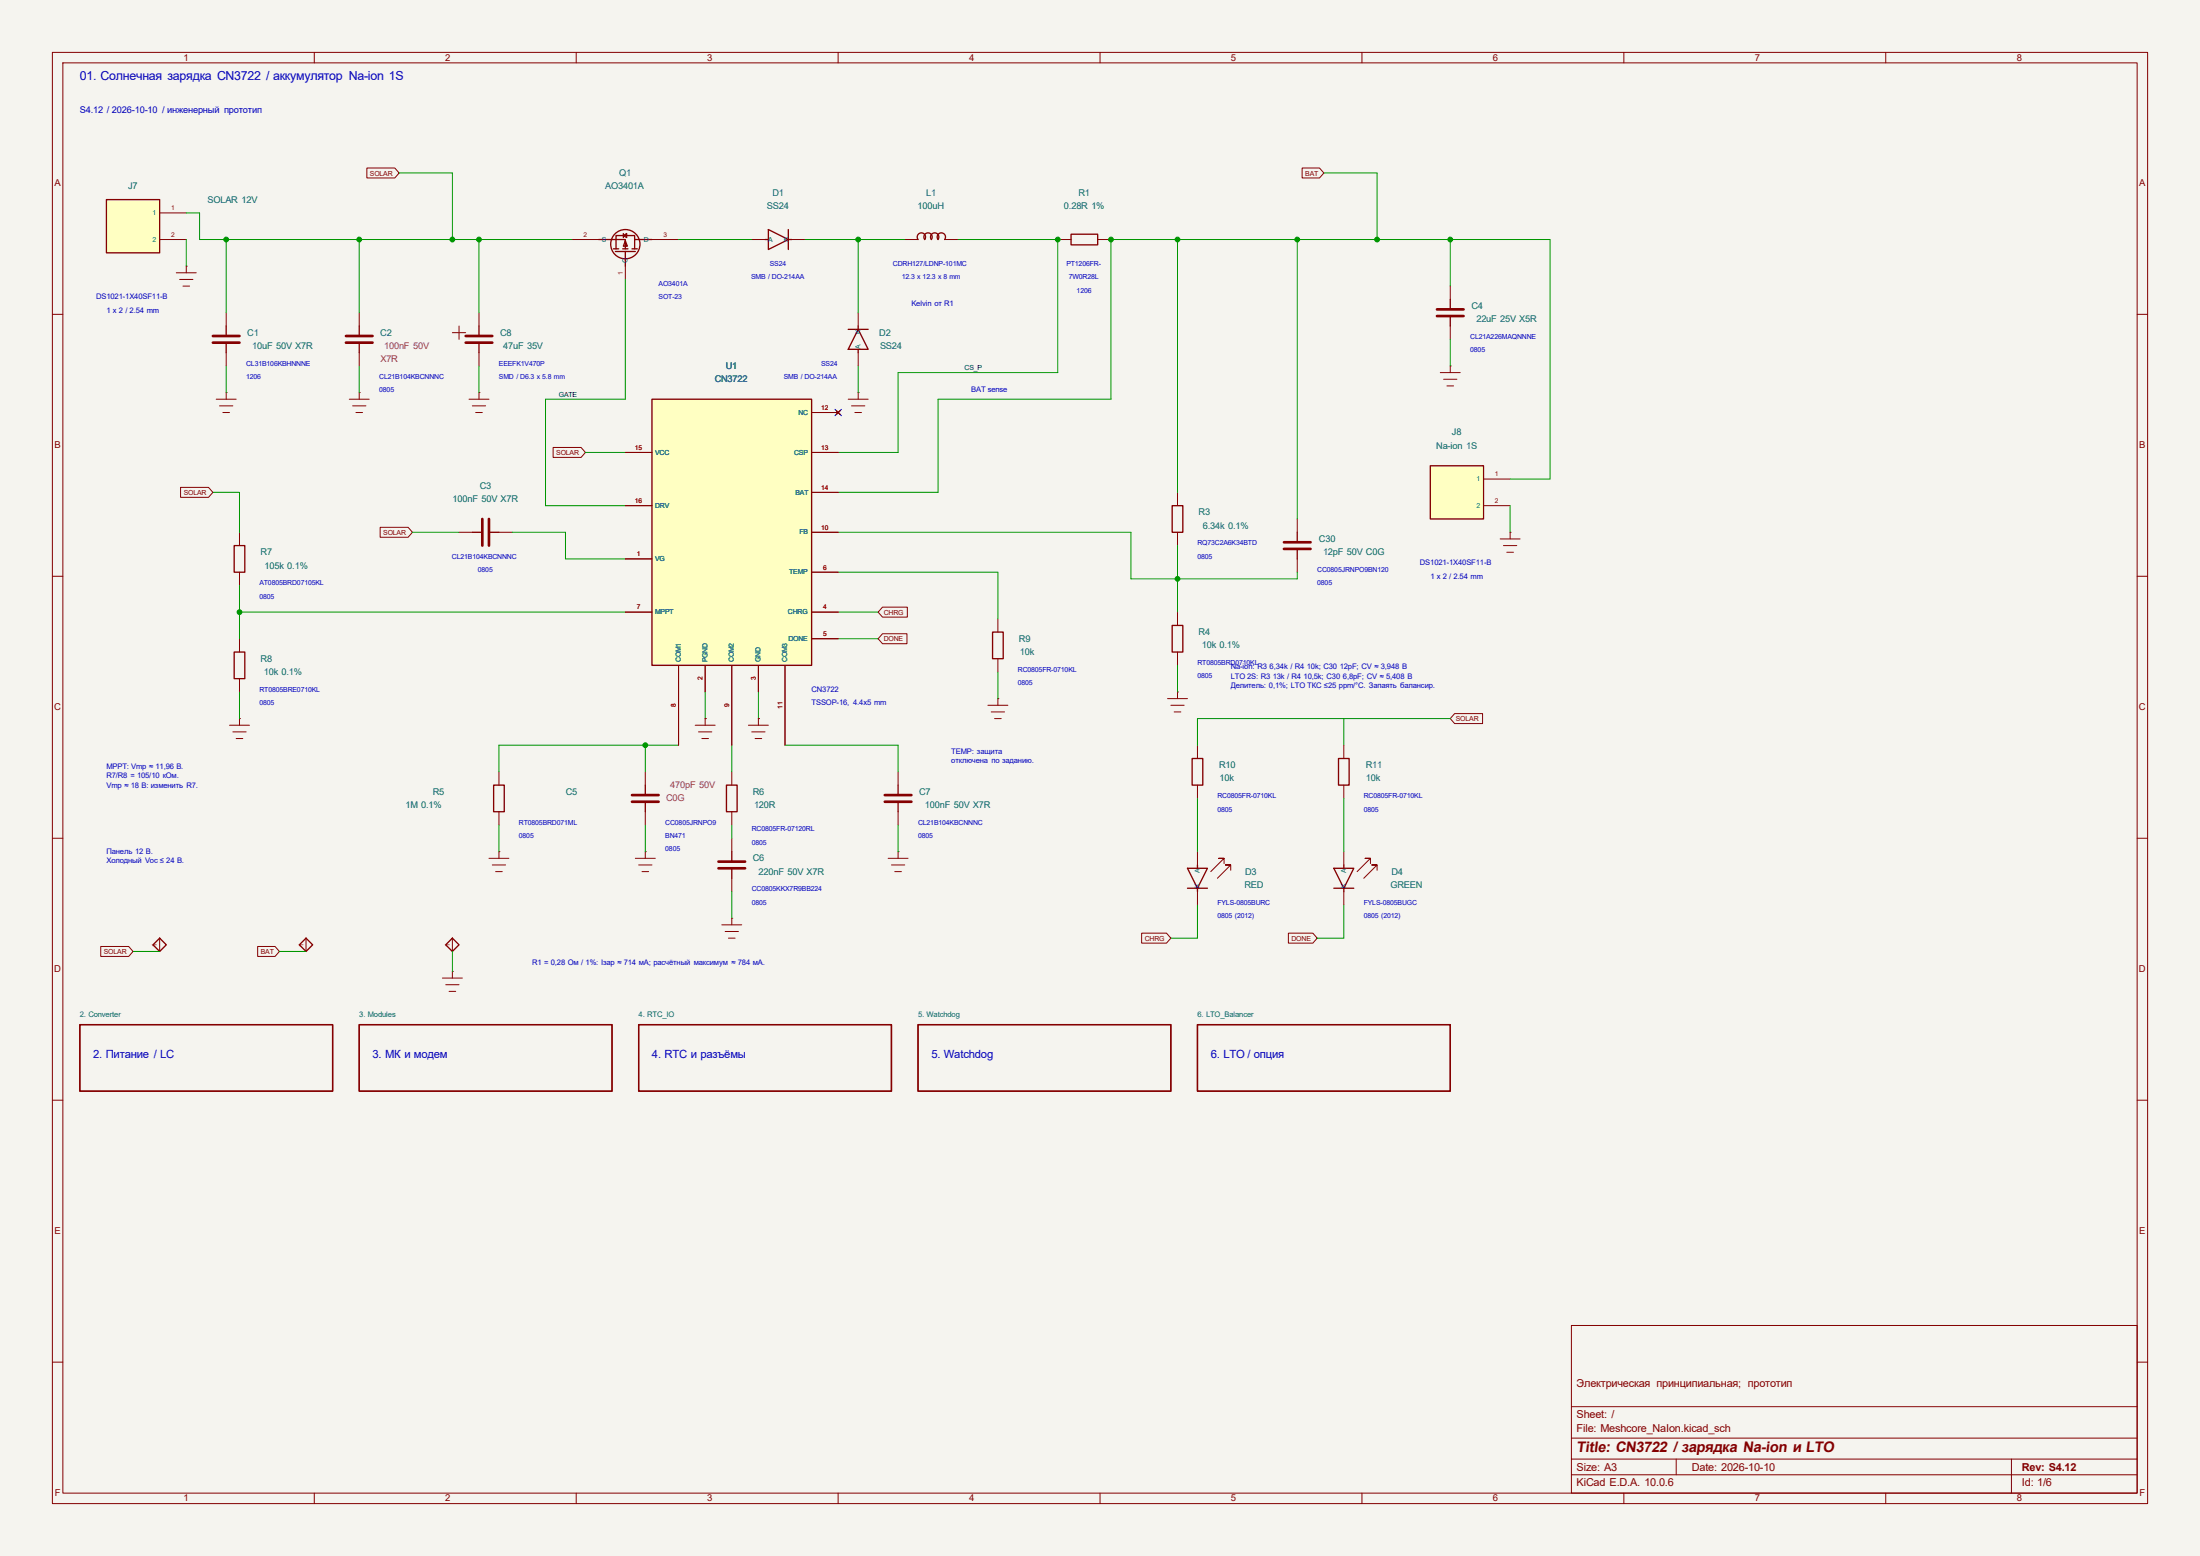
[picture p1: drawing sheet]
<svg xmlns="http://www.w3.org/2000/svg" width="420mm" height="297mm" viewBox="0 0 420 297" stroke-linecap="round" stroke-linejoin="round" font-family="sans-serif">
<path d="M0 0h420v297h-420z" fill="#f5f4ef" stroke="#f5f4ef" stroke-width=".19"/>
<g fill="none" stroke="#840000" stroke-width=".19">
<path d="M10 10h400v277h-400zM12 12h396v273h-396zM60 10v2M110 10v2M160 10v2M210 10v2M260 10v2M310 10v2M360 10v2M68.6 59.7v2.5M10 60h2M68.6 67.3v2.6"/>
<path d="M408 60h2M247.6 99.1v2.5M10 110h2M224.8 116.8v2.6M247.6 106.7v2.5M408 110h2M222.9 133.4h3.8M223.5 134.6h2.6M224.2 135.9h1.2M224.8 132.1h.1M224.8 124.5v2.5M224.8 132.1v1.3"/>
<path d="M10 160h2M408 160h2M10 210h2M408 210h2M300 253h108v32h-108zM10 260h2M300 278.5h108M300 274.5h108M300 268.5h108M320 278.5v3M384 278.5v6.5M408 260h2"/>
<path d="M60 285v2M110 285v2M160 285v2M210 285v2M260 285v2M300 281.5h108M310 285v2M360 285v2"/>
</g>
<path d="M68.6 62.2v1.9M68.6 65.4v1.9M223.8 119.4h2v5.1h-2zM247.6 101.6v1.9M247.6 104.8v1.9M15.2 195.6h48.3v12.7h-48.3zM68.6 195.6h48.2v12.7h-48.2zM121.9 195.6h48.3v12.7h-48.3zM175.3 195.6h48.2v12.7h-48.2zM228.6 195.6h48.3v12.7h-48.3z" fill="none" stroke="#840000" stroke-width=".25"/>
<path d="M66 64.1h5.1M66 65.4h5.1M245.1 103.5h5.1M245.1 104.8h5.1" fill="none" stroke="#840000" stroke-width=".51"/>
<path d="M124.5 76.2h30.4v50.8h-30.4z" fill="#ffffc2"/>
<path d="M43.2 62.2v1.9M43.2 65.4v1.9M124.5 76.2h30.4v50.8h-30.4z" fill="none" stroke="#840000" stroke-width=".25"/>
<g fill="none" stroke="#840000" stroke-width=".19">
<path d="M33.7 52.1h3.8M34.3 53.3h2.5M34.9 54.6h1.3M35.6 50.8h.1M35.6 50.8v1.3M43.2 59.7v2.5M41.3 76.2h3.8M41.9 77.5h2.5M42.5 78.7h1.3M43.2 74.9h.1M43.2 67.3v2.6M43.2 74.9v1.3"/>
<path d="M154.9 78.7h5.1M159.6 78.4l.8 .7M160.4 78.4l-.8 .7M119.4 86.4h5.1M119.4 96.5h5.1M154.9 86.4h5.1M154.9 94h5.1M119.4 106.7h5.1M119.4 116.8h5.1M154.9 116.8h5.1M154.9 109.2h5.1M154.9 101.6h5.1"/>
<path d="M286.4 102.9h3.8M287 104.1h2.6M287.7 105.4h1.2M288.3 101.6h.1M288.3 101.6v1.3M129.5 127v15.2M134.6 127v5.1M139.7 127v15.2M144.8 127v5.1M149.9 127v15.2M154.9 121.9h5.1"/>
</g>
<path d="M40.6 64.1h5.1M40.6 65.4h5.1" fill="none" stroke="#840000" stroke-width=".51"/>
<path d="M273 88.9h10.2v10.2h-10.2z" fill="#ffffc2"/>
<g fill="none" stroke="#840000" stroke-width=".25">
<path d="M146 45.7h.7M146.7 43.8l3.8 1.9-3.8 1.9zM150.5 45.7h.6M150.5 43.8v3.8M175.3 45.7a.79 .79 0 0 1 .1-1 .79 .79 0 0 1 1 0 .79 .79 0 0 1 .1 1 .79 .79 0 0 1 .1-1 .79 .79 0 0 1 1.1 0 .79 .79 0 0 1 .1 1 .79 .79 0 0 1 .1-1 .79 .79 0 0 1 1.1 0 .79 .79 0 0 1 .1 1 .79 .79 0 0 1 .1-1 .79 .79 0 0 1 1 0 .79 .79 0 0 1 .1 1M204.5 44.7h5v2h-5zM91.4 62.2v1.9M91.4 65.4v1.9M161.9 62.9h3.8M163.8 62.9l1.9 3.8h-3.8zM163.8 62.2v.7M163.8 66.7v.6"/>
<path d="M273 88.9h10.2v10.2h-10.2zM90.2 101.6h1.9M93.3 101.6h1.9M123.2 149.9v1.9M123.2 153v1.9M255.5 144.8h2.1v5.1h-2.1zM226.7 165.7h3.8l-1.9 3.8zM226.7 169.5h3.8M228.6 165.1v.6M228.6 169.5v.7M254.6 165.7h3.8l-1.9 3.8zM254.6 169.5h3.8"/>
<path d="M256.5 165.1v.6M256.5 169.5v.7"/>
</g>
<g fill="none" stroke="#840000" stroke-width=".19">
<path d="M91.4 59.7v2.5M143.5 45.7h2.5M151.1 45.7h2.6M163.8 59.7v2.5M172.7 45.7h2.6M180.3 45.7h2.6M201.9 45.7h2.6M209.5 45.7h2.6M86.4 63.5h2.5M87.6 62.2v2.6M91.4 67.3v2.6M161.9 76.2h3.8"/>
<path d="M162.6 77.5h2.5M163.2 78.7h1.3M163.8 74.9h.1M163.8 67.3v2.6M163.8 74.9v1.3M275 71.1h3.8M275.6 72.4h2.5M276.2 73.7h1.3M276.9 69.9h.1M276.9 69.9v1.2M283.2 91.4h5.1M283.2 96.5h5.1"/>
<path d="M87.6 101.6h2.6M95.2 101.6h2.6M188.6 134.6h3.8M189.2 135.9h2.6M189.9 137.2h1.2M190.5 133.4h.1M190.5 133.4v1.2M123.2 147.3v2.6M123.2 154.9v2.6M256.5 142.2v2.6M256.5 149.9v2.5M228.6 162.6v2.5"/>
<path d="M228.6 170.2v2.5M233.7 164.8v-1h-1h1l-2.6 2.6M234.9 166.1v-1h-1h1l-2.5 2.5M256.5 162.6v2.5M256.5 170.2v2.5M261.6 164.8v-1h-1h1l-2.5 2.6M262.9 166.1v-1h-1h1l-2.6 2.5"/>
</g>
<path d="M88.9 64.1h5.1M88.9 65.4h5.1M92.1 99.1v5M93.3 99.1v5M120.6 151.8h5.1M120.6 153h5.1" fill="none" stroke="#840000" stroke-width=".51"/>
<path d="M20.3 38.1h10.2v10.2h-10.2z" fill="#ffffc2"/>
<g fill="none" stroke="#840000" stroke-width=".25">
<path d="M20.3 38.1h10.2v10.2h-10.2zM114.3 45.7h5.1v1.8M117.1 47.5h1M117.5 48h3.8M117.6 47.5v-2.5h3.6v2.5M118.9 47.5h1M119 45l.6-.4v.7zM119 44.6v.7M119.4 46l.4 1h-.8zM119.4 48v2.8M120.6 47.5h1.1M121.2 45.7h3.3"/>
<path d="M276.9 57.2v1.9M276.9 60.3v1.9M223.8 96.5h2v5.1h-2zM44.7 104.1h2v5.1h-2zM44.7 124.5h2v5h-2zM189.5 120.7h2v5h-2zM94.2 149.9h2.1v5h-2.1zM138.7 149.9h2v5h-2zM171.4 149.9v1.9M171.4 153v1.9M227.6 144.8h2v5.1h-2zM139.7 162.6v1.9"/>
<path d="M139.7 165.7v1.9M29.2 180.3l1.3-1.2 1.2 1.2-1.2 1.3zM57.1 180.3l1.3-1.2 1.3 1.2-1.3 1.3zM85.1 180.3l1.3-1.2 1.2 1.2-1.2 1.3z"/>
<circle cx="119.4" cy="46.6" r="2.79"/>
</g>
<g fill="none" stroke="#840000" stroke-width=".19">
<path d="M70 32.1h5.4l.8 .9-.8 1h-5.4zM248.6 32.1h3.3l.8 .9-.8 1h-3.3zM30.5 40.6h5.1M30.5 45.7h5.1M109.2 45.7h5.1M119.4 50.8v2.5M124.5 45.7h5M276.9 54.6v2.6M66.7 76.2h3.8M67.3 77.5h2.5M67.9 78.7h1.3M68.6 74.9h.1"/>
<path d="M68.6 74.9v1.3M89.5 76.2h3.8M90.2 77.5h2.5M90.8 78.7h1.3M91.4 74.9h.1M91.4 74.9v1.3M154.9 78.7h5.1M159.6 78.4l.8 .7M160.4 78.4l-.8 .7M276.9 62.2v2.6M34.5 93h5.3l.8 1-.8 .9h-5.3zM105.6 85.4h5.3l.9 1-.9 .9h-5.3z"/>
<path d="M119.4 86.4h5.1M119.4 96.5h5.1M154.9 86.4h5.1M154.9 94h5.1M224.8 94v2.5M45.7 101.6v2.5M45.7 109.2v2.6M72.6 100.6h5.3l.8 1-.8 1h-5.3zM119.4 106.7h5.1M119.4 116.8h5.1M154.9 116.8h5.1M154.9 109.2h5.1"/>
<path d="M154.9 101.6h5.1M168.5 115.9h4.7v1.9h-4.7l-.9-1zM190.5 118.1v2.6M224.8 101.6v2.5M43.8 138.4h3.8M44.4 139.7h2.6M45.7 137.2h.1M45.7 121.9v2.6M45.7 129.5v2.6M45.7 137.2v1.2M129.5 127v15.2M132.7 138.4h3.8"/>
<path d="M133.3 139.7h2.6M134.6 137.2h.1M134.6 127v5.1M134.6 137.2v1.2M139.7 127v15.2M142.9 138.4h3.8M143.5 139.7h2.5M144.8 137.2h.1M144.8 127v5.1M144.8 137.2v1.2M149.9 127v15.2M154.9 121.9h5.1"/>
<path d="M168.5 121h4.6v1.9h-4.6l-.9-1zM190.5 125.7v2.6M277.7 136.2h5.3v1.9h-5.3l-.8-.9zM45.1 141h1.3M95.2 147.3v2.6M95.2 154.9v2.6M134 141h1.3M139.7 147.3v2.6M139.7 154.9v2.6M144.1 141h1.3M171.4 147.3v2.6M171.4 154.9v2.6"/>
<path d="M228.6 142.2v2.6M228.6 149.9v2.5M30.5 179.1v2.5M58.4 179.1v2.5M86.4 179.1v2.5M93.3 163.8h3.9M94 165.1h2.5M94.6 166.4h1.3M95.2 162.6h.1M95.2 162.6v1.2M121.3 163.8h3.8M121.9 165.1h2.6"/>
<path d="M122.6 166.4h1.2M123.2 162.6h.1M123.2 162.6v1.2M137.8 176.5h3.8M138.4 177.8h2.6M139.1 179.1h1.2M139.7 175.3h.1M139.7 160v2.6M139.7 167.6v2.6M139.7 175.3v1.2M169.5 163.8h3.9M170.2 165.1h2.5"/>
<path d="M170.8 166.4h1.3M171.4 162.6h.1M171.4 162.6v1.2M217.9 178.1h4.8l.8 1-.8 .9h-4.8zM246 178.1h4.6l.9 1-.9 .9h-4.6zM19.2 180.7h5.4l.8 .9-.8 1h-5.4zM49.2 180.7h3.3l.8 .9-.8 1h-3.3zM84.5 186.7h3.8M85.1 188h2.5M85.7 189.2h1.3M86.4 185.4h.1M86.4 185.4v1.3"/>
</g>
<path d="M274.3 59.1h5.1M274.3 60.3h5.1M168.9 151.8h5.1M168.9 153h5.1M137.2 164.5h5M137.2 165.7h5" fill="none" stroke="#840000" stroke-width=".51"/>
<g fill="none" stroke="#009600" stroke-width=".19">
<path d="M76.2 33h10.2v12.7M252.7 33h10.2v12.7M35.6 45.7v5.1M35.6 40.6h2.5v5.1h71.1M43.2 45.7v14M68.6 45.7v14M91.4 45.7v14M119.4 53.3v22.9h-15.3v20.3h15.3M129.5 45.7h14M153.7 45.7h19M163.8 45.7v14M182.9 45.7h19v25.4h-30.5v15.3h-11.4"/>
<path d="M224.8 45.7v48.3M247.6 45.7v53.4M276.9 45.7v8.9M43.2 69.9v5M68.6 69.9v5M91.4 69.9v5M163.8 69.9v5M276.9 64.8v5.1M40.6 94h5.1v7.6M111.8 86.4h7.6M288.3 91.4h7.6v-45.7h-83.8v30.5h-33v17.8h-19.1M288.3 96.5v5.1"/>
<path d="M45.7 111.8v10.1M45.7 116.8h73.7M78.7 101.6h8.9M97.8 101.6h10.1v5.1h11.5M160 109.2h30.5v8.9M160 101.6h55.9v8.9h31.7v-1.3M160 116.8h7.6M224.8 104.1v12.7M45.7 132.1v5.1M134.6 132.1v5.1M144.8 132.1v5.1M160 121.9h7.6"/>
<path d="M190.5 128.3v5.1M224.8 127v5.1M256.5 137.2v5M276.9 137.2h-48.3v5M95.2 157.5v5.1M123.2 142.2v5.1M123.2 157.5v5.1M129.5 142.2h-34.3v5.1M139.7 142.2v5.1M139.7 157.5v2.5M149.9 142.2h21.5v5.1M171.4 157.5v5.1"/>
<path d="M228.6 152.4v10.2M256.5 152.4v10.2M139.7 170.2v5.1M228.6 172.7v6.4h-5.1M256.5 172.7v6.4h-5M25.4 181.6h5.1M53.3 181.6h5.1M86.4 181.6v3.8"/>
</g>
<path d="M159.4 78.1l1.2 1.2M160.6 78.1l-1.2 1.2" fill="none" stroke="#000084" stroke-width=".19"/>
<g fill="#009600" stroke="#009600" stroke-width=".19">
<circle cx="86.4" cy="45.7" r=".46"/>
<circle cx="163.8" cy="45.7" r=".46"/>
<circle cx="201.9" cy="45.7" r=".46"/>
<circle cx="224.8" cy="110.5" r=".46"/>
<circle cx="212.1" cy="45.7" r=".46"/>
<circle cx="224.8" cy="45.7" r=".46"/>
<circle cx="91.4" cy="45.7" r=".46"/>
<circle cx="43.2" cy="45.7" r=".46"/>
<circle cx="68.6" cy="45.7" r=".46"/>
<circle cx="123.2" cy="142.2" r=".46"/>
<circle cx="45.7" cy="116.8" r=".46"/>
<circle cx="247.6" cy="45.7" r=".46"/>
<circle cx="262.9" cy="45.7" r=".46"/>
<circle cx="276.9" cy="45.7" r=".46"/>
</g>
<text font-size="2.8" fill="#840000" x="301" y="277.2">Title: CN3722 / зарядка Na-ion и LTO</text>
<text font-size="2.4" fill="#0000c2" x="15.2" y="15.4">01. Солнечная зарядка CN3722 / аккумулятор Na-ion 1S</text>
<g font-size="2.2" fill="#0000c2">
<text x="17.8" y="202">2. Питание / LC</text>
<text x="71.1" y="202">3. МК и модем</text>
<text x="124.5" y="202">4. RTC и разъёмы</text>
<text x="177.8" y="202">5. Watchdog</text>
<text x="231.1" y="202">6. LTO / опция</text>
</g>
<g font-size="2.1" fill="#840000">
<text x="301" y="264.7">Электрическая принципиальная; прототип</text>
<text x="301" y="273.4">File: Meshcore_NaIon.kicad_sch</text>
<text x="301" y="270.7">Sheet: /</text>
<text x="301" y="280.8">Size: A3</text>
<text x="323" y="280.8">Date: 2026-10-10</text>
<text x="386" y="280.8">Rev: S4.12</text>
<text x="301" y="283.6">KiCad E.D.A. 10.0.6</text>
<text x="386" y="283.6">Id: 1/6</text>
</g>
<g font-size="1.8" fill="#840000">
<text x="35" y="11.6">1</text>
<text x="85" y="11.6">2</text>
<text x="135" y="11.6">3</text>
<text x="185" y="11.6">4</text>
<text x="235" y="11.6">5</text>
<text x="285" y="11.6">6</text>
<text x="335" y="11.6">7</text>
<text x="385" y="11.6">8</text>
<text x="10.4" y="35.6">A</text>
<text x="408.4" y="35.6">A</text>
<text x="10.4" y="85.6">B</text>
<text x="408.4" y="85.6">B</text>
<text x="10.3" y="135.6">C</text>
<text x="408.3" y="135.6">C</text>
<text x="10.3" y="185.6">D</text>
<text x="408.3" y="185.6">D</text>
<text x="10.4" y="235.6">E</text>
<text x="408.4" y="235.6">E</text>
<text x="10.4" y="285.6">F</text>
<text x="35" y="286.6">1</text>
<text x="85" y="286.6">2</text>
<text x="135" y="286.6">3</text>
<text x="185" y="286.6">4</text>
<text x="235" y="286.6">5</text>
<text x="285" y="286.6">6</text>
<text x="335" y="286.6">7</text>
<text x="385" y="286.6">8</text>
<text x="408.4" y="285.6">F</text>
</g>
<text font-size="1.8" fill="#0000c2" x="15.2" y="21.6">S4.12 / 2026-10-10 / инженерный прототип</text>
<g font-size="1.8" fill="#006464">
<text x="118.2" y="33.6">Q1</text>
<text x="24.5" y="36.1">J7</text>
<text x="39.6" y="38.7">SOLAR 12V</text>
<text x="115.5" y="36.1">AO3401A</text>
<text x="146.4" y="39.9">SS24</text>
<text x="147.5" y="37.4">D1</text>
<text x="175.2" y="39.9">100uH</text>
<text x="176.8" y="37.4">L1</text>
<text x="203.1" y="39.9">0.28R 1%</text>
<text x="205.9" y="37.4">R1</text>
<text x="280.9" y="59">C4</text>
<text x="47.2" y="64.1">C1</text>
<text x="72.6" y="64.1">C2</text>
<text x="95.5" y="64.1">C8</text>
<text x="167.9" y="64.1">D2</text>
<text x="281.8" y="61.5">22uF 25V X5R</text>
<text x="48.2" y="66.6">10uF 50V X7R</text>
<text x="96.1" y="66.6">47uF 35V</text>
<text x="138.6" y="70.4">U1</text>
<text x="168" y="66.6">SS24</text>
<text x="136.4" y="73">CN3722</text>
<text x="277.2" y="83.1">J8</text>
<text x="274.2" y="85.7">Na-ion 1S</text>
<text x="86.4" y="95.8">100nF 50V X7R</text>
<text x="91.6" y="93.3">C3</text>
<text x="228.8" y="98.4">R3</text>
<text x="229.6" y="100.9">6.34k 0.1%</text>
<text x="49.7" y="106">R7</text>
<text x="251.8" y="103.4">C30</text>
<text x="252.6" y="106">12pF 50V C0G</text>
<text x="50.5" y="108.5">105k 0.1%</text>
<text x="194.5" y="122.5">R9</text>
<text x="194.7" y="125">10k</text>
<text x="228.8" y="121.2">R4</text>
<text x="229.5" y="123.8">10k 0.1%</text>
<text x="49.7" y="126.3">R8</text>
<text x="50.4" y="128.8">10k 0.1%</text>
<text x="232.7" y="146.6">R10</text>
<text x="232.8" y="149.2">10k</text>
<text x="260.7" y="146.6">R11</text>
<text x="260.8" y="149.2">10k</text>
<text x="77.4" y="154.2">1M 0.1%</text>
<text x="82.6" y="151.7">R5</text>
<text x="108" y="151.7">C5</text>
<text x="143.7" y="151.7">R6</text>
<text x="143.9" y="154.2">120R</text>
<text x="175.5" y="151.7">C7</text>
<text x="176.6" y="154.2">100nF 50V X7R</text>
<text x="143.7" y="164.4">C6</text>
<text x="144.8" y="166.9">220nF 50V X7R</text>
<text x="237.7" y="166.9">D3</text>
<text x="265.6" y="166.9">D4</text>
<text x="237.6" y="169.5">RED</text>
<text x="265.5" y="169.5">GREEN</text>
</g>
<g font-size="1.8" fill="#840084">
<text x="72.6" y="69.1">X7R</text>
<text x="73.3" y="66.6">100nF 50V</text>
<text x="127.2" y="153">C0G</text>
<text x="127.9" y="150.4">470pF 50V</text>
</g>
<g font-size="1.5" fill="#0000c2">
<text x="18.4" y="57.1">DS1021-1X40SF11-B</text>
<text x="20.3" y="59.7">1 x 2 / 2.54 mm</text>
<text x="174" y="58.4">Kelvin от R1</text>
<text x="185.4" y="74.9">BAT sense</text>
<text x="271.1" y="107.9">DS1021-1X40SF11-B</text>
<text x="273.1" y="110.5">1 x 2 / 2.54 mm</text>
<text x="234.9" y="127.8">Na-ion: R3 6,34k / R4 10k; C30 12pF; CV ≈ 3,948 В</text>
<text x="234.9" y="129.5">LTO 2S: R3 13k / R4 10,5k; C30 6,8pF; CV ≈ 5,408 В</text>
<text x="234.9" y="131.3">Делитель: 0,1%; LTO ТКС ≤25 ppm/°C. Запаять балансир.</text>
<text x="154.9" y="134.6">TSSOP-16, 4.4x5 mm</text>
<text x="154.9" y="132.1">CN3722</text>
<text x="181.6" y="143.9">TEMP: защита</text>
<text x="20.3" y="146.8">MPPT: Vmp ≈ 11,96 В.</text>
<text x="20.3" y="148.6">R7/R8 = 105/10 кОм.</text>
<text x="181.6" y="145.6">отключена по заданию.</text>
<text x="20.3" y="150.3">Vmp ≈ 18 В: изменить R7.</text>
<text x="20.3" y="162.9">Панель 12 В.</text>
<text x="20.3" y="164.7">Холодный Voc ≤ 24 В.</text>
<text x="101.6" y="184.1">R1 = 0,28 Ом / 1%: Iзар ≈ 714 мА; расчётный максимум ≈ 784 мА.</text>
</g>
<g font-size="1.5" fill="#006464">
<text x="15.2" y="194.1">2. Converter</text>
<text x="68.6" y="194.1">3. Modules</text>
<text x="121.9" y="194.1">4. RTC_IO</text>
<text x="175.3" y="194.1">5. Watchdog</text>
<text x="228.6" y="194.1">6. LTO_Balancer</text>
</g>
<g font-size="1.3" fill="#840000">
<text x="70.6" y="33.5">SOLAR</text>
<text x="249.2" y="33.5">BAT</text>
<text x="106.2" y="86.8">SOLAR</text>
<text x="35.1" y="94.5">SOLAR</text>
<text x="73.2" y="102.1">SOLAR</text>
<text x="168.7" y="117.3">CHRG</text>
<text x="168.7" y="122.4">DONE</text>
<text x="277.9" y="137.6">SOLAR</text>
<text x="218.5" y="179.6">CHRG</text>
<text x="246.6" y="179.6">DONE</text>
<text x="19.8" y="182.1">SOLAR</text>
<text x="49.8" y="182.1">BAT</text>
</g>
<g font-size="1.3" fill="#006464">
<text x="29.1" y="41.1">1</text>
<text x="29.1" y="46.1">2</text>
<text x="114.9" y="46.1">S</text>
<text x="122.9" y="46.1">D</text>
<text x="146.6" y="46.1">A</text>
<text x="149.6" y="46.1">K</text>
<text x="119.8" y="50.2" transform="rotate(-90 119.8 50.2)">G</text>
<text x="164.3" y="63.7" transform="rotate(-90 164.3 63.7)">K</text>
<text x="164.3" y="66.7" transform="rotate(-90 164.3 66.7)">A</text>
<text x="152.4" y="79.2">NC</text>
<text x="125.1" y="86.8">VCC</text>
<text x="151.6" y="86.8">CSP</text>
<text x="151.9" y="94.4">BAT</text>
<text x="281.9" y="91.9">1</text>
<text x="125.1" y="96.9">DRV</text>
<text x="281.9" y="96.9">2</text>
<text x="125.1" y="107.1">VG</text>
<text x="152.6" y="102">FB</text>
<text x="150.6" y="109.6">TEMP</text>
<text x="125.1" y="117.3">MPPT</text>
<text x="150.4" y="117.3">CHRG</text>
<text x="150.5" y="122.3">DONE</text>
<text x="130" y="126.4" transform="rotate(-90 130 126.4)">COM1</text>
<text x="135" y="126.4" transform="rotate(-90 135 126.4)">PGND</text>
<text x="140.1" y="126.4" transform="rotate(-90 140.1 126.4)">COM2</text>
<text x="145.2" y="126.4" transform="rotate(-90 145.2 126.4)">GND</text>
<text x="150.3" y="126.4" transform="rotate(-90 150.3 126.4)">COM3</text>
<text x="229" y="166.6" transform="rotate(-90 229 166.6)">A</text>
<text x="257" y="166.6" transform="rotate(-90 257 166.6)">A</text>
<text x="229" y="169.6" transform="rotate(-90 229 169.6)">K</text>
<text x="257" y="169.6" transform="rotate(-90 257 169.6)">K</text>
</g>
<g font-size="1.3" fill="#a90000">
<text x="32.7" y="40.1">1</text>
<text x="32.7" y="45.2">2</text>
<text x="111.4" y="45.2">2</text>
<text x="126.6" y="45.2">3</text>
<text x="118.9" y="52.4" transform="rotate(-90 118.9 52.4)">1</text>
<text x="156.8" y="78.2">12</text>
<text x="121.2" y="85.9">15</text>
<text x="156.8" y="85.9">13</text>
<text x="156.8" y="93.5">14</text>
<text x="285.4" y="90.9">1</text>
<text x="121.2" y="96">16</text>
<text x="156.8" y="101.1">10</text>
<text x="285.4" y="96">2</text>
<text x="121.6" y="106.2">1</text>
<text x="157.1" y="108.7">6</text>
<text x="121.6" y="116.3">7</text>
<text x="157.1" y="116.3">4</text>
<text x="157.1" y="121.4">5</text>
<text x="134.1" y="129.9" transform="rotate(-90 134.1 129.9)">2</text>
<text x="144.3" y="129.9" transform="rotate(-90 144.3 129.9)">3</text>
<text x="129" y="135" transform="rotate(-90 129 135)">8</text>
<text x="139.2" y="135" transform="rotate(-90 139.2 135)">9</text>
<text x="149.4" y="135.3" transform="rotate(-90 149.4 135.3)">11</text>
<text x="30" y="180.7" transform="rotate(-90 30 180.7)">1</text>
<text x="57.9" y="180.7" transform="rotate(-90 57.9 180.7)">1</text>
<text x="85.9" y="180.7" transform="rotate(-90 85.9 180.7)">1</text>
</g>
<g font-size="1.3" fill="#0000c2">
<text x="143.4" y="53.3">SMB / DO-214AA</text>
<text x="147" y="50.8">SS24</text>
<text x="170.5" y="50.8">CDRH127/LDNP-101MC</text>
<text x="172.1" y="53.3">12.3 x 12.3 x 8 mm</text>
<text x="203.6" y="50.8">PT1206FR-</text>
<text x="204.1" y="53.3">7W0R28L</text>
<text x="125.7" y="54.6">AO3401A</text>
<text x="125.7" y="57.1">SOT-23</text>
<text x="205.5" y="55.8">1206</text>
<text x="280.7" y="64.7">CL21A226MAQNNNE</text>
<text x="47" y="69.8">CL31B106KBHNNNE</text>
<text x="95.2" y="69.8">EEEFK1V470P</text>
<text x="156.8" y="69.8">SS24</text>
<text x="280.7" y="67.3">0805</text>
<text x="47" y="72.3">1206</text>
<text x="72.4" y="74.9">0805</text>
<text x="72.4" y="72.3">CL21B104KBCNNNC</text>
<text x="95.2" y="72.3">SMD / D6.3 x 5.8 mm</text>
<text x="149.6" y="72.3">SMB / DO-214AA</text>
<text x="86.3" y="106.6">CL21B104KBCNNNC</text>
<text x="228.6" y="104.1">RQ73C2A6K34BTD</text>
<text x="228.6" y="106.6">0805</text>
<text x="49.5" y="111.7">AT0805BRD07105KL</text>
<text x="91.2" y="109.2">0805</text>
<text x="251.5" y="111.7">0805</text>
<text x="251.5" y="109.2">CC0805JRNPO9BN120</text>
<text x="49.5" y="114.3">0805</text>
<text x="194.3" y="130.8">0805</text>
<text x="194.3" y="128.2">RC0805FR-0710KL</text>
<text x="228.6" y="129.5">0805</text>
<text x="228.6" y="127">RT0805BRD0710KL</text>
<text x="49.5" y="134.6">0805</text>
<text x="49.5" y="132">RT0805BRE0710KL</text>
<text x="232.4" y="154.9">0805</text>
<text x="232.4" y="152.4">RC0805FR-0710KL</text>
<text x="260.3" y="152.4">RC0805FR-0710KL</text>
<text x="260.3" y="154.9">0805</text>
<text x="99.1" y="160">0805</text>
<text x="99.1" y="157.4">RT0805BRD071ML</text>
<text x="127" y="157.4">CC0805JRNPO9</text>
<text x="127" y="160">BN471</text>
<text x="143.5" y="161.2">0805</text>
<text x="143.5" y="158.7">RC0805FR-07120RL</text>
<text x="175.3" y="157.4">CL21B104KBCNNNC</text>
<text x="175.3" y="160">0805</text>
<text x="127" y="162.5">0805</text>
<text x="143.5" y="172.7">0805</text>
<text x="143.5" y="170.1">CC0805KKX7R9BB224</text>
<text x="232.4" y="172.7">FYLS-0805BURC</text>
<text x="260.3" y="172.7">FYLS-0805BUGC</text>
<text x="232.4" y="175.2">0805 (2012)</text>
<text x="260.3" y="175.2">0805 (2012)</text>
</g>
<g font-size="1.3" fill="#0f0f0f">
<text x="184.1" y="70.7">CS_P</text>
<text x="106.7" y="75.8">GATE</text>
</g>
</svg>
